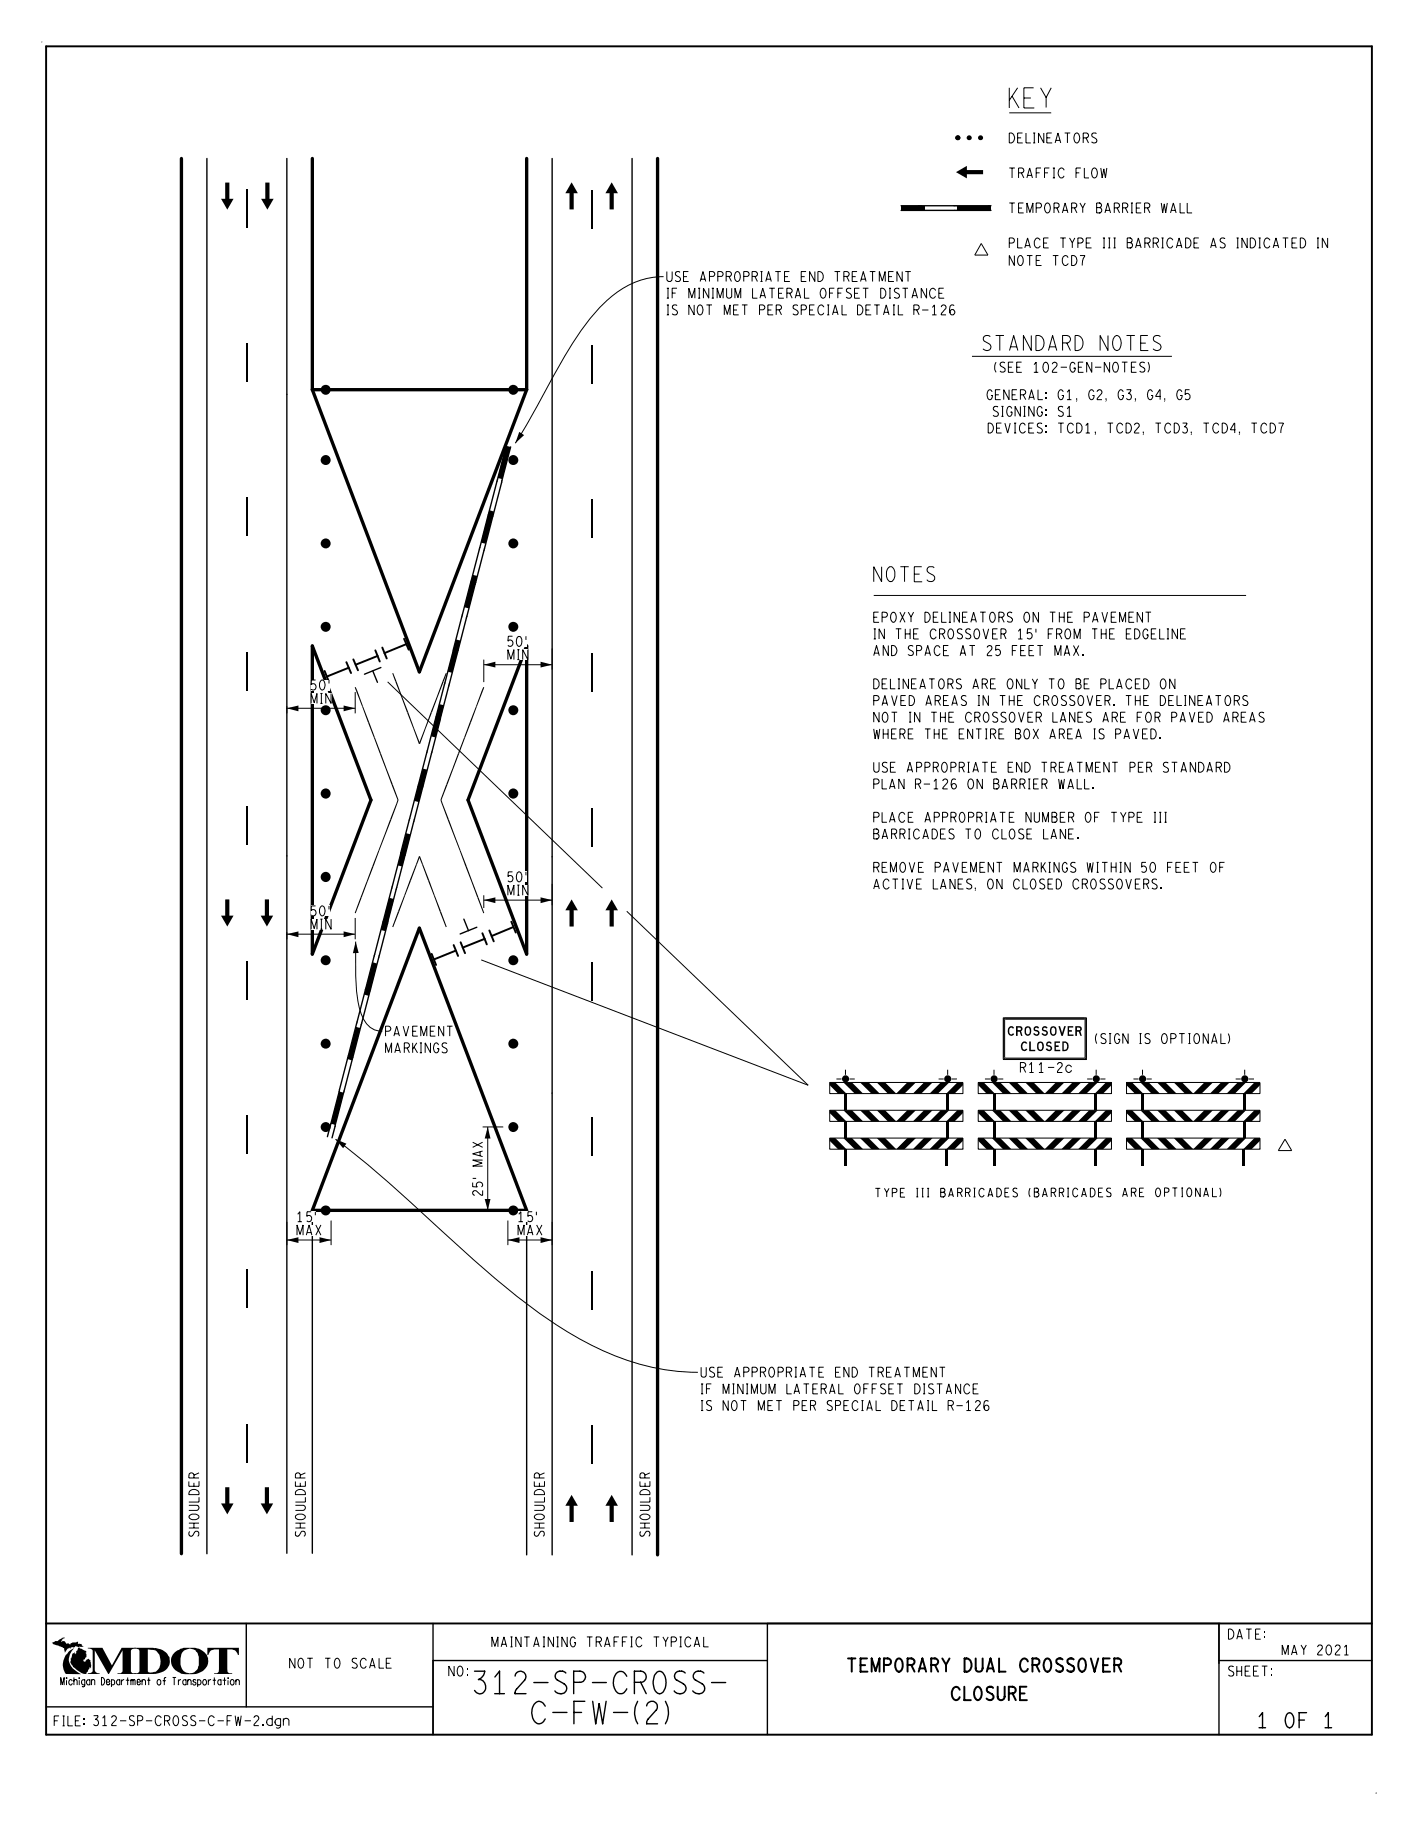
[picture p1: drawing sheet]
<svg xmlns="http://www.w3.org/2000/svg" width="216mm" height="279mm" viewBox="0 0 216 279" stroke-linecap="round" stroke-linejoin="round" font-family="sans-serif">
<g fill="#000">
<path d="M137.2 31.3h3.5v.7h-3.5zM145.8 31.3h5.1v.7h-5.1zM74.5 77.7l.7 .2-1.3 4.9-.7-.2zM77 67.9l.8 .2-1.3 4.9-.7-.2zM69.4 97.4l.7 .1-1.2 4.9-.7-.1zM72 87.5l.7 .2-1.3 4.9-.7-.1zM54 104.7l.2-.1 .2 .6h-.2zM54.2 105.2h.2l.9 2.4h-.2zM55.1 107.6h.2l.9 2.3-.2 .1zM56 110l.2-.1 .9 2.4-.2 .1zM56.9 112.4l.2-.1 .9 2.4h-.2zM57.8 114.7h.2l.9 2.4h-.2z"/>
<path d="M58.7 117.1h.2l.9 2.3-.2 .1zM59.7 102.5h.2l.5 1.2-.2 .1zM60.2 103.8l.2-.1 .8 2.4-.1 .1zM61.1 106.2l.1-.1 1 2.3-.2 .1zM62 108.5l.2-.1 .8 2.4-.1 .1zM62.9 110.9l.1-.1 1 2.4-.2 .1zM64.7 110.8l.1 .1-.8 2.4-.2-.1zM65.6 108.4l.2 .1-1 2.4-.1-.1zM64.3 117l.8 .2-1.3 4.9-.7-.1zM66.5 106.1l.1 .1-.8 2.3-.2-.1zM67.4 103.7l.2 .1-1 2.4-.1-.1zM67.9 102.5h.1l-.4 1.3-.2-.1z"/>
<path d="M66.9 107.2l.7 .2-1.3 4.9-.7-.2zM68.9 117.1h.1l-.9 2.4-.2-.1zM69.7 114.7h.2l-.9 2.4h-.1zM70.7 112.3l.1 .1-.9 2.3h-.2zM71.5 109.9l.2 .1-.9 2.4-.1-.1zM72.5 107.6h.1l-.9 2.4-.2-.1zM73.3 105.2h.2l-.9 2.4h-.1zM73.6 104.6l.1 .1-.2 .5h-.2zM54.9 136.6l.2 .1-.9 2.4-.2-.1zM55.8 134.2l.2 .1-.9 2.4-.2-.1zM56.7 131.9h.2l-.9 2.4-.2-.1zM57.6 129.5h.1l-.8 2.4h-.2z"/>
<path d="M58.5 127.1l.2 .1-1 2.3h-.1zM59.4 124.7l.2 .1-.9 2.4-.2-.1zM60.3 122.4h.2l-.9 2.4-.2-.1zM59.3 136.7l.7 .2-1.3 4.9-.7-.2zM60.5 121.8h.2l-.2 .6h-.2zM59.6 119.5l.2-.1 .9 2.4h-.2zM61.5 136.4h.2l-.9 2.4-.2-.1zM62.4 134l.2 .1-.9 2.3h-.2zM63.3 131.6l.2 .1-.9 2.4-.2-.1zM61.8 126.9l.7 .1-1.3 4.9-.7-.1zM63.8 130.4h.2l-.5 1.3-.2-.1zM63.8 130.4h.2l.4 1.2-.1 .1z"/>
<path d="M64.3 131.7l.1-.1 .9 2.4-.1 .1zM65.2 134.1l.1-.1 .9 2.4h-.1zM66.1 136.4h.1l.9 2.3-.1 .1zM67.9 119.4l.2 .1-.9 2.3h-.1zM67.1 121.8h.1l.2 .6h-.1zM67.3 122.4h.1l.9 2.3-.1 .1zM68.2 124.8l.1-.1 .9 2.4-.1 .1zM69.1 127.2l.1-.1 .9 2.4h-.1zM70 129.5h.1l.9 2.4h-.1zM70.9 131.9h.1l.9 2.3-.1 .1zM71.8 134.3l.1-.1 .9 2.4-.1 .1zM72.7 136.7l.1-.1 .9 2.4-.1 .1z"/>
<path d="M54.2 156.4l.7 .1-1.3 5-.7-.2zM56.7 146.5l.7 .2-1.2 4.9-.7-.2zM60.6 138.7l.2 .1-.9 2.4-.2-.1zM67 138.8l.1-.1 .9 2.4-.1 .1zM51.6 166.2l.7 .2-1.3 4.9-.6-.2z"/>
<path d="M34.3 27.8h.6v2.5h.7l-1 1.6-.9-1.6h.6z" fill-rule="evenodd"/>
<path d="M145.6 26.2l1.6-.9v.6h2.5v.6h-2.5v.7z" fill-rule="evenodd"/>
<path d="M34.3 226.4h.6v2.5h.7l-1 1.7-.9-1.7h.6z" fill-rule="evenodd"/>
<path d="M40.3 226.4h.7v2.5h.6l-1 1.7-.9-1.7h.6z" fill-rule="evenodd"/>
<path d="M93.1 227.6l1 1.7h-.6v2.4h-.7v-2.4h-.6z" fill-rule="evenodd"/>
<path d="M10.4 251.5l.9-.6a2.14 2.14 0 0 0 .1 3.4l.9 .6h-2.3a2.55 2.55 0 0 1 .4-3.4z" fill-rule="evenodd"/>
<path d="M7.9 250.2l.5-.3h.4l.3-.3a.75 .75 0 0 1 .8-.2h-.1a.49 .49 0 0 0-.4 .6l.1-.2v.1h.3l.3 .4a.39 .39 0 0 1 .6 .1l.1-.2 .2-.1h.6l.1-.1h.2v.3a.46 .46 0 0 1 .6 .2l.2 .3-.6-.1v.2a.64 .64 0 0 0-1 0l-.2-.1-.2 .2v-.1l-.3 .1v-.1l-.5 .7-.2-.7h-.1l-.1-.1-.3-.2v.2l-1.1-.5z" fill-rule="evenodd"/>
<path d="M11.9 250.9l.5 .1 .7 .4 .1 .2h-.1v.1l.1 .1v.5l-.3 .3-.2 .1 .1 .3h.2l.1-.3 .4-.1 .3 .2 .1 1.1-.1 .1-.1-.1-.2 .3h-.1v.3l-.2 .2v.2a3.5 3.5 0 0 1-2.3-1.4 .62 .62 0 0 1-.1-.8l-.1-.1 .1-.1 .3-.8h.2l.1-.2v.3l.1-.1-.1 .2 .2-.2v-.3l.3-.1-.1-.1z" fill-rule="evenodd"/>
<path d="M13.4 250.9h2.2l1.4 2.7 1.5-2.7h2.2v.1l-.6 .1-.2 .3v3.1l.2 .2 .6 .1v.1h-2.8v-.1l.6-.1 .2-.2v-3.2l-2.1 3.6h-.1l-2.1-3.6v3a.64 .64 0 0 0 .8 .5v.1h-1.8v-.1l.6-.2 .1-.2v-3l-.1-.3-.6-.1z" fill-rule="evenodd"/>
<path d="M20.5 250.9h3v.3l-1-.1v3.4a.88 .88 0 0 0 1 .1v.3h-3v-.1l.5-.1 .2-.2v-3.1l-.1-.3-.6-.1z" fill-rule="evenodd"/>
<path d="M23.5 250.9a2.2 2.2 0 0 1 2.4 2 1.89 1.89 0 0 1-1.8 1.9l-.6 .1v-.3h.1a1.69 1.69 0 0 0 .7-2.3v-.3l-.5-.6-.3-.2z" fill-rule="evenodd"/>
<path d="M26.6 251.6l.9-.6 .5-.1h.9v.1a1.38 1.38 0 0 0-1.4 1.5 1.68 1.68 0 0 0 1.4 2.3v.1a2.21 2.21 0 0 1-2-.5 1.79 1.79 0 0 1-.3-2.8z" fill-rule="evenodd"/>
<path d="M28.9 250.9a2.56 2.56 0 0 1 2.8 1.5 2.17 2.17 0 0 1-2.5 2.5h-.3v-.1a1.36 1.36 0 0 0 1.4-1.2v-1.3l-.3-.7a1.06 1.06 0 0 0-1.1-.6z" fill-rule="evenodd"/>
<path d="M31.6 250.9h4.8v1.1h-.2l-.2-.4a.78 .78 0 0 0-.7-.5h-.7v3.5a.63 .63 0 0 0 .7 .2v.1h-2.7v-.1l.5-.1 .2-.1v-3.5a1.27 1.27 0 0 0-1.4 .5l-.2 .4h-.1z" fill-rule="evenodd"/>
<circle cx="145.8" cy="21" r=".38"/>
<circle cx="147.6" cy="21" r=".38"/>
<circle cx="149.3" cy="21" r=".38"/>
<circle cx="49.6" cy="59.4" r=".76"/>
<circle cx="78.2" cy="59.4" r=".75"/>
<circle cx="49.6" cy="70.1" r=".77"/>
<circle cx="78.2" cy="70" r=".76"/>
<circle cx="49.6" cy="82.7" r=".76"/>
<circle cx="49.6" cy="95.4" r=".76"/>
<circle cx="78.2" cy="82.7" r=".76"/>
<circle cx="78.2" cy="95.4" r=".75"/>
<circle cx="49.6" cy="108.1" r=".76"/>
<circle cx="78.2" cy="108.1" r=".75"/>
<circle cx="49.6" cy="120.8" r=".77"/>
<circle cx="49.6" cy="133.5" r=".77"/>
<circle cx="78.2" cy="120.8" r=".77"/>
<circle cx="49.6" cy="146.2" r=".77"/>
<circle cx="49.6" cy="158.9" r=".77"/>
<circle cx="78.2" cy="146.2" r=".76"/>
<circle cx="78.2" cy="158.9" r=".76"/>
<circle cx="49.6" cy="171.6" r=".76"/>
<circle cx="78.2" cy="171.6" r=".75"/>
<circle cx="49.6" cy="184.3" r=".76"/>
<circle cx="78.2" cy="184.3" r=".75"/>
</g>
<g fill="none" stroke="#000" stroke-width=".3">
<path d="M7 7.1h201.9v257h-201.9zM57.1 99l.7 1.7M57.5 99.9l-3.3 1.3M58.2 98.6l.7 1.7M61.5 97.3l.7 1.6M61.9 98.1l-3.4 1.3M49.4 102.2l.7 1.7M52.7 100.8l.7 1.7M53.1 101.7l-3.3 1.3M53.8 100.4l.7 1.7M65.7 145.2l.7 1.7M69.1 143.9l.6 1.7"/>
<path d="M69.4 144.7l-3.3 1.4M70.1 143.5l.7 1.6M73.4 142.1l.7 1.7M73.8 142.9l-3.4 1.4M74.5 141.7l.7 1.6M77.9 140.3l.6 1.7M78.2 141.1l-3.3 1.4M7 247.2h201.9"/>
</g>
<g fill="none" stroke="#000" stroke-width=".21">
<path d="M31.5 24.1v212.5M43.7 24.1v212.4M84.1 24.1v212.6M96.2 24.1v212.6M137.2 31.3h13.7M137.2 32h13.7M77 67.9l-27.2 105.2M77.8 68.1l-27.2 105.1M47.6 98.4v46.9M56.8 102.2l.7 1.7M58 101.6l-2.5 1.1M70.6 139.9l.7 1.8"/>
<path d="M72.6 141.2l-2.5 1M47.6 184.3v52.2M80.2 184.3v52.4M7 259.9h58.9M37.5 247.2v12.7M65.9 247.2v16.9M65.9 252.8h50.9M185.6 247.2v16.9M185.6 252.8h23.3M185.7 247.2h-68.9v16.9"/>
</g>
<path d="M6.4 6.4h-.1M209.6 273h-.1" fill="none" stroke="#000" stroke-width=".15"/>
<g fill="none" stroke="#000" stroke-width=".18">
<path d="M37.6 28.8v5.8M90.2 29v5.9M37.6 52.2v5.9M90.2 52.5v5.9M37.6 75.8v5.8M90.2 76v5.9M37.6 99.3v5.9M90.2 99.5v5.9M37.6 122.8v5.9M90.2 123v5.9M37.6 146.3v5.9M90.2 146.5v5.9"/>
<path d="M37.6 169.8v5.9M90.2 170v5.9M37.6 193.3v5.9M90.2 193.6v5.8M37.6 216.8v5.9M90.2 217.1v5.9"/>
</g>
<path d="M27.6 24.1v212.5M47.6 24.1v35.2M80.2 24.1v35.2M100.1 24.1v212.6M47.6 59.3l16.3 43 16.3-43M47.6 59.3h32.6M47.6 98.4l8.9 23.4-8.9 23.5zM80.2 98.4v46.9l-8.9-23.5zM63.9 141.3l16.3 43h-32.6z" fill="none" stroke="#000" stroke-width=".51"/>
<path d="M152.6 12.4h8.5v5h-8.5z" fill="#fff"/>
<g fill="none" stroke="#000" stroke-width=".15">
<path d="M153.7 17.2h6.4M149.4 37.1l1 1.7h-2zM148 54.3h30.4M133 90.7h56.7M59 103.8l32.7 31.4M95.4 138.7l27.6 26.5-49.7-19M152.8 155h12.6v6.3h-12.6zM152.9 155.1h12.4v6.1h-12.4zM153 155.2h12.2v5.9h-12.1l-.1-.1zM126.3 173.3h20.3v1.7h-20.3zM126.3 169.1h20.3v1.6h-20.3zM126.3 164.8h20.3v1.7h-20.3z"/>
<path d="M127.4 164.3h.7M128.7 162.9v.8M129.4 164.3h.7M142.9 164.3h.8M144.3 162.9v.8M144.9 164.3h.8M146.6 174.9v.1M148.9 173.3h20.3v1.7h-20.3zM148.9 169.1h20.3v1.6h-20.3zM148.9 164.8h20.3v1.7h-20.3zM150 164.3h.7M151.3 162.9v.8"/>
<path d="M152 164.3h.8M165.5 164.3h.8M166.9 162.9v.8M167.5 164.3h.8M169.2 174.9v.1M171.5 173.3h20.3v1.7h-20.3zM171.5 169.1h20.3v1.6h-20.3zM171.5 164.8h20.3v1.7h-20.3zM172.6 164.3h.8M174 162.9v.8M174.6 164.3h.8M188.1 164.3h.8"/>
<path d="M189.5 162.9v.8M190.1 164.3h.8M191.8 174.9v.1M195.7 173.5l1 1.7h-2.1z"/>
</g>
<g fill="#000">
<path d="M40.4 27.8h.6v2.5h.7l-1 1.6-.9-1.6h.6z" fill-rule="evenodd"/>
<path d="M87 27.8l1 1.6h-.7v2.5h-.6v-2.5h-.6z" fill-rule="evenodd"/>
<path d="M93.1 27.8l1 1.6h-.6v2.5h-.7v-2.5h-.6z" fill-rule="evenodd"/>
<path d="M34.3 136.9h.6v2.5h.7l-1 1.7-.9-1.7h.6z" fill-rule="evenodd"/>
<path d="M40.3 136.9h.7v2.5h.6l-1 1.7-.9-1.7h.6z" fill-rule="evenodd"/>
<path d="M87 136.9l1 1.7h-.7v2.5h-.6v-2.5h-.6z" fill-rule="evenodd"/>
<path d="M93.1 136.9l1 1.7h-.6v2.5h-.7v-2.5h-.6z" fill-rule="evenodd"/>
<path d="M126.3 169.1h.9l1.7 1.6h-1.3l-1.3-1.2z" fill-rule="evenodd"/>
<path d="M126.3 164.8h.9l1.7 1.7h-1.3l-1.3-1.3z" fill-rule="evenodd"/>
<path d="M126.3 173.3h.9l1.7 1.7h-1.3l-1.3-1.3z" fill-rule="evenodd"/>
<path d="M128.4 169.1h1.3l1.7 1.6h-1.3z" fill-rule="evenodd"/>
<path d="M128.4 164.8h1.3l1.7 1.7h-1.3z" fill-rule="evenodd"/>
<path d="M128.4 173.3h1.3l1.7 1.7h-1.3z" fill-rule="evenodd"/>
<path d="M131 169.1h1.3l1.6 1.6h-1.2z" fill-rule="evenodd"/>
<path d="M131 164.8h1.3l1.6 1.7h-1.2z" fill-rule="evenodd"/>
<path d="M131 173.3h1.3l1.6 1.7h-1.2z" fill-rule="evenodd"/>
<path d="M133.5 169.1h1.3l1.7 1.6h-1.3z" fill-rule="evenodd"/>
<path d="M133.5 164.8h1.3l1.7 1.7h-1.3z" fill-rule="evenodd"/>
<path d="M133.5 173.3h1.3l1.7 1.7h-1.3z" fill-rule="evenodd"/>
<path d="M136.5 170.7l1.6-1.6h1.4l-1.8 1.6z" fill-rule="evenodd"/>
<path d="M136.5 166.5l1.6-1.7h1.4l-1.8 1.7z" fill-rule="evenodd"/>
<path d="M136.5 175l1.6-1.7h1.4l-1.8 1.7z" fill-rule="evenodd"/>
<path d="M139 170.7l1.7-1.6h1.3l-1.7 1.6z" fill-rule="evenodd"/>
<path d="M139 166.5l1.7-1.7h1.3l-1.7 1.7z" fill-rule="evenodd"/>
<path d="M139 175l1.7-1.7h1.3l-1.7 1.7z" fill-rule="evenodd"/>
<path d="M141.5 170.7l1.7-1.6h1.3l-1.7 1.6z" fill-rule="evenodd"/>
<path d="M141.5 166.5l1.7-1.7h1.3l-1.7 1.7z" fill-rule="evenodd"/>
<path d="M141.5 175l1.7-1.7h1.3l-1.7 1.7z" fill-rule="evenodd"/>
<path d="M145.8 169.1h.8v.4l-1.3 1.2h-1.2z" fill-rule="evenodd"/>
<path d="M145.8 164.8h.8v.4l-1.3 1.3h-1.2z" fill-rule="evenodd"/>
<path d="M145.8 173.3h.8v.4l-1.3 1.3h-1.2z" fill-rule="evenodd"/>
<path d="M148.9 169.1h.9l1.7 1.6h-1.3l-1.3-1.2z" fill-rule="evenodd"/>
<path d="M148.9 164.8h.9l1.7 1.7h-1.3l-1.3-1.3z" fill-rule="evenodd"/>
<path d="M148.9 173.3h.9l1.7 1.7h-1.3l-1.3-1.3z" fill-rule="evenodd"/>
<path d="M151 169.1h1.3l1.7 1.6h-1.3z" fill-rule="evenodd"/>
<path d="M151 164.8h1.3l1.7 1.7h-1.3z" fill-rule="evenodd"/>
<path d="M151 173.3h1.3l1.7 1.7h-1.3z" fill-rule="evenodd"/>
<path d="M153.6 169.1h1.2l1.7 1.6h-1.2z" fill-rule="evenodd"/>
<path d="M153.6 164.8h1.2l1.7 1.7h-1.2z" fill-rule="evenodd"/>
<path d="M153.6 173.3h1.2l1.7 1.7h-1.2z" fill-rule="evenodd"/>
<path d="M156.1 169.1h1.3l1.7 1.6h-1.3z" fill-rule="evenodd"/>
<path d="M156.1 164.8h1.3l1.7 1.7h-1.3z" fill-rule="evenodd"/>
<path d="M156.1 173.3h1.3l1.7 1.7h-1.3z" fill-rule="evenodd"/>
<path d="M159.1 170.7l1.7-1.6h1.3l-1.8 1.6z" fill-rule="evenodd"/>
<path d="M159.1 166.5l1.7-1.7h1.3l-1.8 1.7z" fill-rule="evenodd"/>
<path d="M159.1 175l1.7-1.7h1.3l-1.8 1.7z" fill-rule="evenodd"/>
<path d="M161.6 170.7l1.7-1.6h1.3l-1.7 1.6z" fill-rule="evenodd"/>
<path d="M161.6 166.5l1.7-1.7h1.3l-1.7 1.7z" fill-rule="evenodd"/>
<path d="M161.6 175l1.7-1.7h1.3l-1.7 1.7z" fill-rule="evenodd"/>
<path d="M164.1 170.7l1.7-1.6h1.3l-1.7 1.6z" fill-rule="evenodd"/>
<path d="M164.1 166.5l1.7-1.7h1.3l-1.7 1.7z" fill-rule="evenodd"/>
<path d="M164.1 175l1.7-1.7h1.3l-1.7 1.7z" fill-rule="evenodd"/>
<path d="M168.4 169.1h.8v.4l-1.2 1.2h-1.3z" fill-rule="evenodd"/>
<path d="M168.4 164.8h.8v.4l-1.2 1.3h-1.3z" fill-rule="evenodd"/>
<path d="M168.4 173.3h.8v.4l-1.2 1.3h-1.3z" fill-rule="evenodd"/>
<path d="M171.5 169.1h.9l1.7 1.6h-1.3l-1.3-1.2z" fill-rule="evenodd"/>
<path d="M171.5 164.8h.9l1.7 1.7h-1.3l-1.3-1.3z" fill-rule="evenodd"/>
<path d="M171.5 173.3h.9l1.7 1.7h-1.3l-1.3-1.3z" fill-rule="evenodd"/>
<path d="M173.6 169.1h1.3l1.7 1.6h-1.3z" fill-rule="evenodd"/>
<path d="M173.6 164.8h1.3l1.7 1.7h-1.3z" fill-rule="evenodd"/>
<path d="M173.6 173.3h1.3l1.7 1.7h-1.3z" fill-rule="evenodd"/>
<path d="M176.2 169.1h1.2l1.7 1.6h-1.2z" fill-rule="evenodd"/>
<path d="M176.2 164.8h1.2l1.7 1.7h-1.2z" fill-rule="evenodd"/>
<path d="M176.2 173.3h1.2l1.7 1.7h-1.2z" fill-rule="evenodd"/>
<path d="M178.7 169.1h1.3l1.7 1.6h-1.3z" fill-rule="evenodd"/>
<path d="M178.7 164.8h1.3l1.7 1.7h-1.3z" fill-rule="evenodd"/>
<path d="M178.7 173.3h1.3l1.7 1.7h-1.3z" fill-rule="evenodd"/>
<path d="M181.7 170.7l1.7-1.6h1.3l-1.7 1.6z" fill-rule="evenodd"/>
<path d="M181.7 166.5l1.7-1.7h1.3l-1.7 1.7z" fill-rule="evenodd"/>
<path d="M181.7 175l1.7-1.7h1.3l-1.7 1.7z" fill-rule="evenodd"/>
<path d="M184.2 170.7l1.7-1.6h1.3l-1.7 1.6z" fill-rule="evenodd"/>
<path d="M184.2 166.5l1.7-1.7h1.3l-1.7 1.7z" fill-rule="evenodd"/>
<path d="M184.2 175l1.7-1.7h1.3l-1.7 1.7z" fill-rule="evenodd"/>
<path d="M186.8 170.7l1.7-1.6h1.2l-1.7 1.6z" fill-rule="evenodd"/>
<path d="M186.8 166.5l1.7-1.7h1.2l-1.7 1.7z" fill-rule="evenodd"/>
<path d="M186.8 175l1.7-1.7h1.2l-1.7 1.7z" fill-rule="evenodd"/>
<path d="M191 169.1h.8v.4l-1.2 1.2h-1.3z" fill-rule="evenodd"/>
<path d="M191 164.8h.8v.4l-1.2 1.3h-1.3z" fill-rule="evenodd"/>
<path d="M191 173.3h.8v.4l-1.2 1.3h-1.3z" fill-rule="evenodd"/>
<path d="M87 227.6l1 1.7h-.7v2.4h-.6v-2.4h-.6z" fill-rule="evenodd"/>
<circle cx="128.7" cy="164.3" r=".54"/>
<circle cx="144.3" cy="164.3" r=".54"/>
<circle cx="151.4" cy="164.3" r=".54"/>
<circle cx="166.9" cy="164.3" r=".54"/>
<circle cx="174" cy="164.3" r=".54"/>
<circle cx="189.5" cy="164.3" r=".54"/>
</g>
<g fill="none" stroke="#000" stroke-width=".32">
<path d="M128.8 166.5v2.6M128.8 170.7v2.6M128.8 175v2.5M144.2 175v2.5M144.2 166.5v2.6M144.2 170.7v2.6M151.4 166.5v2.6M151.4 170.7v2.6M151.4 175v2.5M166.8 175v2.5M166.8 166.5v2.6M166.8 170.7v2.6"/>
<path d="M174 166.5v2.6M174 170.7v2.6M174 175v2.5M189.4 175v2.5M189.4 166.5v2.6M189.4 170.7v2.6"/>
</g>
<g fill="#fff">
<path d="M47.3 139.9h3.1v1.6h-3.1z"/>
<path d="M47.3 137.9h2.9v1.6h-2.9z"/>
</g>
<path d="M54.1 139.8v3.2M43.7 141.9v1.1M43.7 142.2h10.4" fill="none" stroke="#000" stroke-width=".15"/>
<path d="M43.7 142.2l1.7-.4v.9zM52.3 141.8l1.8 .4-1.8 .5z" fill="#000"/>
<g fill="#fff">
<path d="M45.2 186.5h3.7v1.6h-3.7z"/>
<path d="M45.2 184.4h2.9v1.7h-2.9z"/>
</g>
<path d="M43.7 186.1v3.5M43.7 188.8h6.7M50.4 185.8v3.8" fill="none" stroke="#000" stroke-width=".15"/>
<path d="M43.7 188.8l1.7-.4v.9zM48.6 188.4l1.8 .4-1.8 .5z" fill="#000"/>
<g fill="#fff">
<path d="M77.3 98.9h3.1v1.6h-3.1z"/>
<path d="M77.3 96.8h2.9v1.7h-2.9z"/>
</g>
<path d="M84.1 98.7v3.3M73.7 101.2h10.4M73.7 100.4v3.5" fill="none" stroke="#000" stroke-width=".15"/>
<path d="M73.7 101.2l1.7-.4v.8zM82.3 100.8l1.8 .4-1.8 .4z" fill="#000"/>
<path d="M71.9 173.8h1.6v8.3h-1.6z" fill="#fff"/>
<path d="M73.5 171.6h3.1M74.3 171.6v12.7M73.5 184.3h5.9" fill="none" stroke="#000" stroke-width=".15"/>
<path d="M74.3 171.6l.4 1.8h-.9zM73.8 182.6h.9l-.4 1.7z" fill="#000"/>
<g fill="#fff">
<path d="M78.8 186.5h3.7v1.6h-3.7z"/>
<path d="M78.8 184.4h2.9v1.7h-2.9z"/>
</g>
<path d="M77.3 185.8v3.8M77.3 188.8h6.8M84.1 186.1v3.5" fill="none" stroke="#000" stroke-width=".15"/>
<path d="M77.3 188.8l1.8-.4v.9zM82.3 188.4l1.8 .4-1.8 .5z" fill="#000"/>
<g fill="#fff">
<path d="M47.3 105.5h3.1v1.6h-3.1z"/>
<path d="M47.3 103.5h2.9v1.6h-2.9z"/>
</g>
<path d="M43.7 107.5v1.1M43.7 107.8h10.4M54.1 105.4v3.2" fill="none" stroke="#000" stroke-width=".15"/>
<path d="M43.7 107.8l1.7-.4v.9zM52.3 107.4l1.8 .4-1.8 .5z" fill="#000"/>
<g fill="#fff">
<path d="M77.3 134.7h3.1v1.6h-3.1z"/>
<path d="M77.3 132.7h2.9v1.6h-2.9z"/>
</g>
<path d="M101 42.1a12.8 12.8 0 0 0-9 4.1 45.2 45.2 0 0 0-7.8 11.1l-3.8 7-1.9 3.2M73.7 137.1h10.4M73.7 136.3v2M84.1 134.6v3.2M54.2 143.4l-.1 3.8a20.5 20.5 0 0 0 1.1 7.7 3.2 3.2 0 0 0 3 2.1M51.1 173.5a219.3 219.3 0 0 1 17.3 14.9 121.9 121.9 0 0 0 17.7 14.2 38.1 38.1 0 0 0 20.2 6.4" fill="none" stroke="#000" stroke-width=".15"/>
<path d="M79.1 65.8l.7 .5-1.3 1.2zM73.7 137.1l1.7-.5v.9zM82.3 136.6l1.8 .5-1.8 .4zM54.2 143.4l.4 1.7h-.9zM51.1 173.5l1.6 .6-.5 .7z" fill="#000"/>
<g font-size="3.4">
<text x="72.3" y="257.9">312-SP-CROSS-</text>
<text x="81" y="262.5">C-FW-(2)</text>
</g>
<text font-size="3" x="153.7" y="16.4">KEY</text>
<g font-size="2.3">
<text x="149.7" y="53.4">STANDARD NOTES</text>
<text x="133" y="88.6">NOTES</text>
<text x="191.6" y="263.1">1 OF 1</text>
</g>
<g font-size="2">
<text x="123.5" y="254.5">TEMPORARY DUAL CROSSOVER</text>
<text x="139" y="258.9">CLOSURE</text>
</g>
<g font-size="1.5">
<text x="153.7" y="21.8">DELINEATORS</text>
<text x="153.7" y="27.1">TRAFFIC FLOW</text>
<text x="153.7" y="32.4">TEMPORARY BARRIER WALL</text>
<text x="153.7" y="40.4">NOTE TCD7</text>
<text x="153.7" y="37.8">PLACE TYPE III BARRICADE AS INDICATED IN</text>
<text x="101.5" y="48">IS NOT MET PER SPECIAL DETAIL R-126</text>
<text x="101.5" y="45.4">IF MINIMUM LATERAL OFFSET DISTANCE</text>
<text x="101.5" y="42.9">USE APPROPRIATE END TREATMENT</text>
<text x="151.4" y="56.7">(SEE 102-GEN-NOTES)</text>
<text x="150.3" y="60.9">GENERAL: G1, G2, G3, G4, G5</text>
<text x="150.4" y="65.9">DEVICES: TCD1, TCD2, TCD3, TCD4, TCD7</text>
<text x="151.2" y="63.4">SIGNING: S1</text>
<text x="133" y="94.7">EPOXY DELINEATORS ON THE PAVEMENT</text>
<text x="77.3" y="100.4">MIN</text>
<text x="77.3" y="98.4">50'</text>
<text x="133" y="99.8">AND SPACE AT 25 FEET MAX.</text>
<text x="133" y="97.3">IN THE CROSSOVER 15' FROM THE EDGELINE</text>
<text x="47.4" y="107.1">MIN</text>
<text x="47.4" y="105.1">50'</text>
<text x="133" y="107.4">PAVED AREAS IN THE CROSSOVER. THE DELINEATORS</text>
<text x="133" y="104.9">DELINEATORS ARE ONLY TO BE PLACED ON</text>
<text x="133" y="112.5">WHERE THE ENTIRE BOX AREA IS PAVED.</text>
<text x="133" y="110">NOT IN THE CROSSOVER LANES ARE FOR PAVED AREAS</text>
<text x="133" y="117.6">USE APPROPRIATE END TREATMENT PER STANDARD</text>
<text x="133" y="125.2">PLACE APPROPRIATE NUMBER OF TYPE III</text>
<text x="133" y="120.1">PLAN R-126 ON BARRIER WALL.</text>
<text x="133" y="127.7">BARRICADES TO CLOSE LANE.</text>
<text x="77.3" y="136.3">MIN</text>
<text x="77.3" y="134.3">50'</text>
<text x="133" y="135.4">ACTIVE LANES, ON CLOSED CROSSOVERS.</text>
<text x="133" y="132.8">REMOVE PAVEMENT MARKINGS WITHIN 50 FEET OF</text>
<text x="47.4" y="141.5">MIN</text>
<text x="47.4" y="139.5">50'</text>
<text x="58.7" y="160.3">MARKINGS</text>
<text x="58.7" y="157.8">PAVEMENT</text>
<text x="153.4" y="157.7">CROSSOVER</text>
<text x="155.4" y="160">CLOSED</text>
<text x="166.8" y="158.9">(SIGN IS OPTIONAL)</text>
<text x="155.4" y="163.3">R11-2c</text>
<text x="73.5" y="182" transform="rotate(-90 73.5 182)">25' MAX</text>
<text x="45.2" y="188.1">MAX</text>
<text x="45.2" y="186">15'</text>
<text x="78.9" y="188.1">MAX</text>
<text x="78.9" y="186">15'</text>
<text x="106.7" y="209.7">USE APPROPRIATE END TREATMENT</text>
<text x="106.7" y="214.8">IS NOT MET PER SPECIAL DETAIL R-126</text>
<text x="106.7" y="212.2">IF MINIMUM LATERAL OFFSET DISTANCE</text>
<text x="30.3" y="233.9" transform="rotate(-90 30.3 233.9)">SHOULDER</text>
<text x="46.5" y="233.9" transform="rotate(-90 46.5 233.9)">SHOULDER</text>
<text x="82.9" y="233.9" transform="rotate(-90 82.9 233.9)">SHOULDER</text>
<text x="99" y="233.9" transform="rotate(-90 99 233.9)">SHOULDER</text>
<text x="74.9" y="250.8">MAINTAINING TRAFFIC TYPICAL</text>
<text x="187" y="249.6">DATE:</text>
<text x="194.6" y="252">MAY 2021</text>
<text x="41.9" y="254">NOT TO SCALE</text>
<text x="68.3" y="255.2">NO:</text>
<text x="187" y="255.2">SHEET:</text>
<text x="8.3" y="262.8">FILE:312-SP-CROSS-C-FW-2.dgn</text>
</g>
<text font-size="1.3" x="133.3" y="182.3">TYPE III BARRICADES (BARRICADES ARE OPTIONAL)</text>
<text font-size="1.1" x="9.2" y="256.6">Michigan Department of Transportation</text>
</svg>
